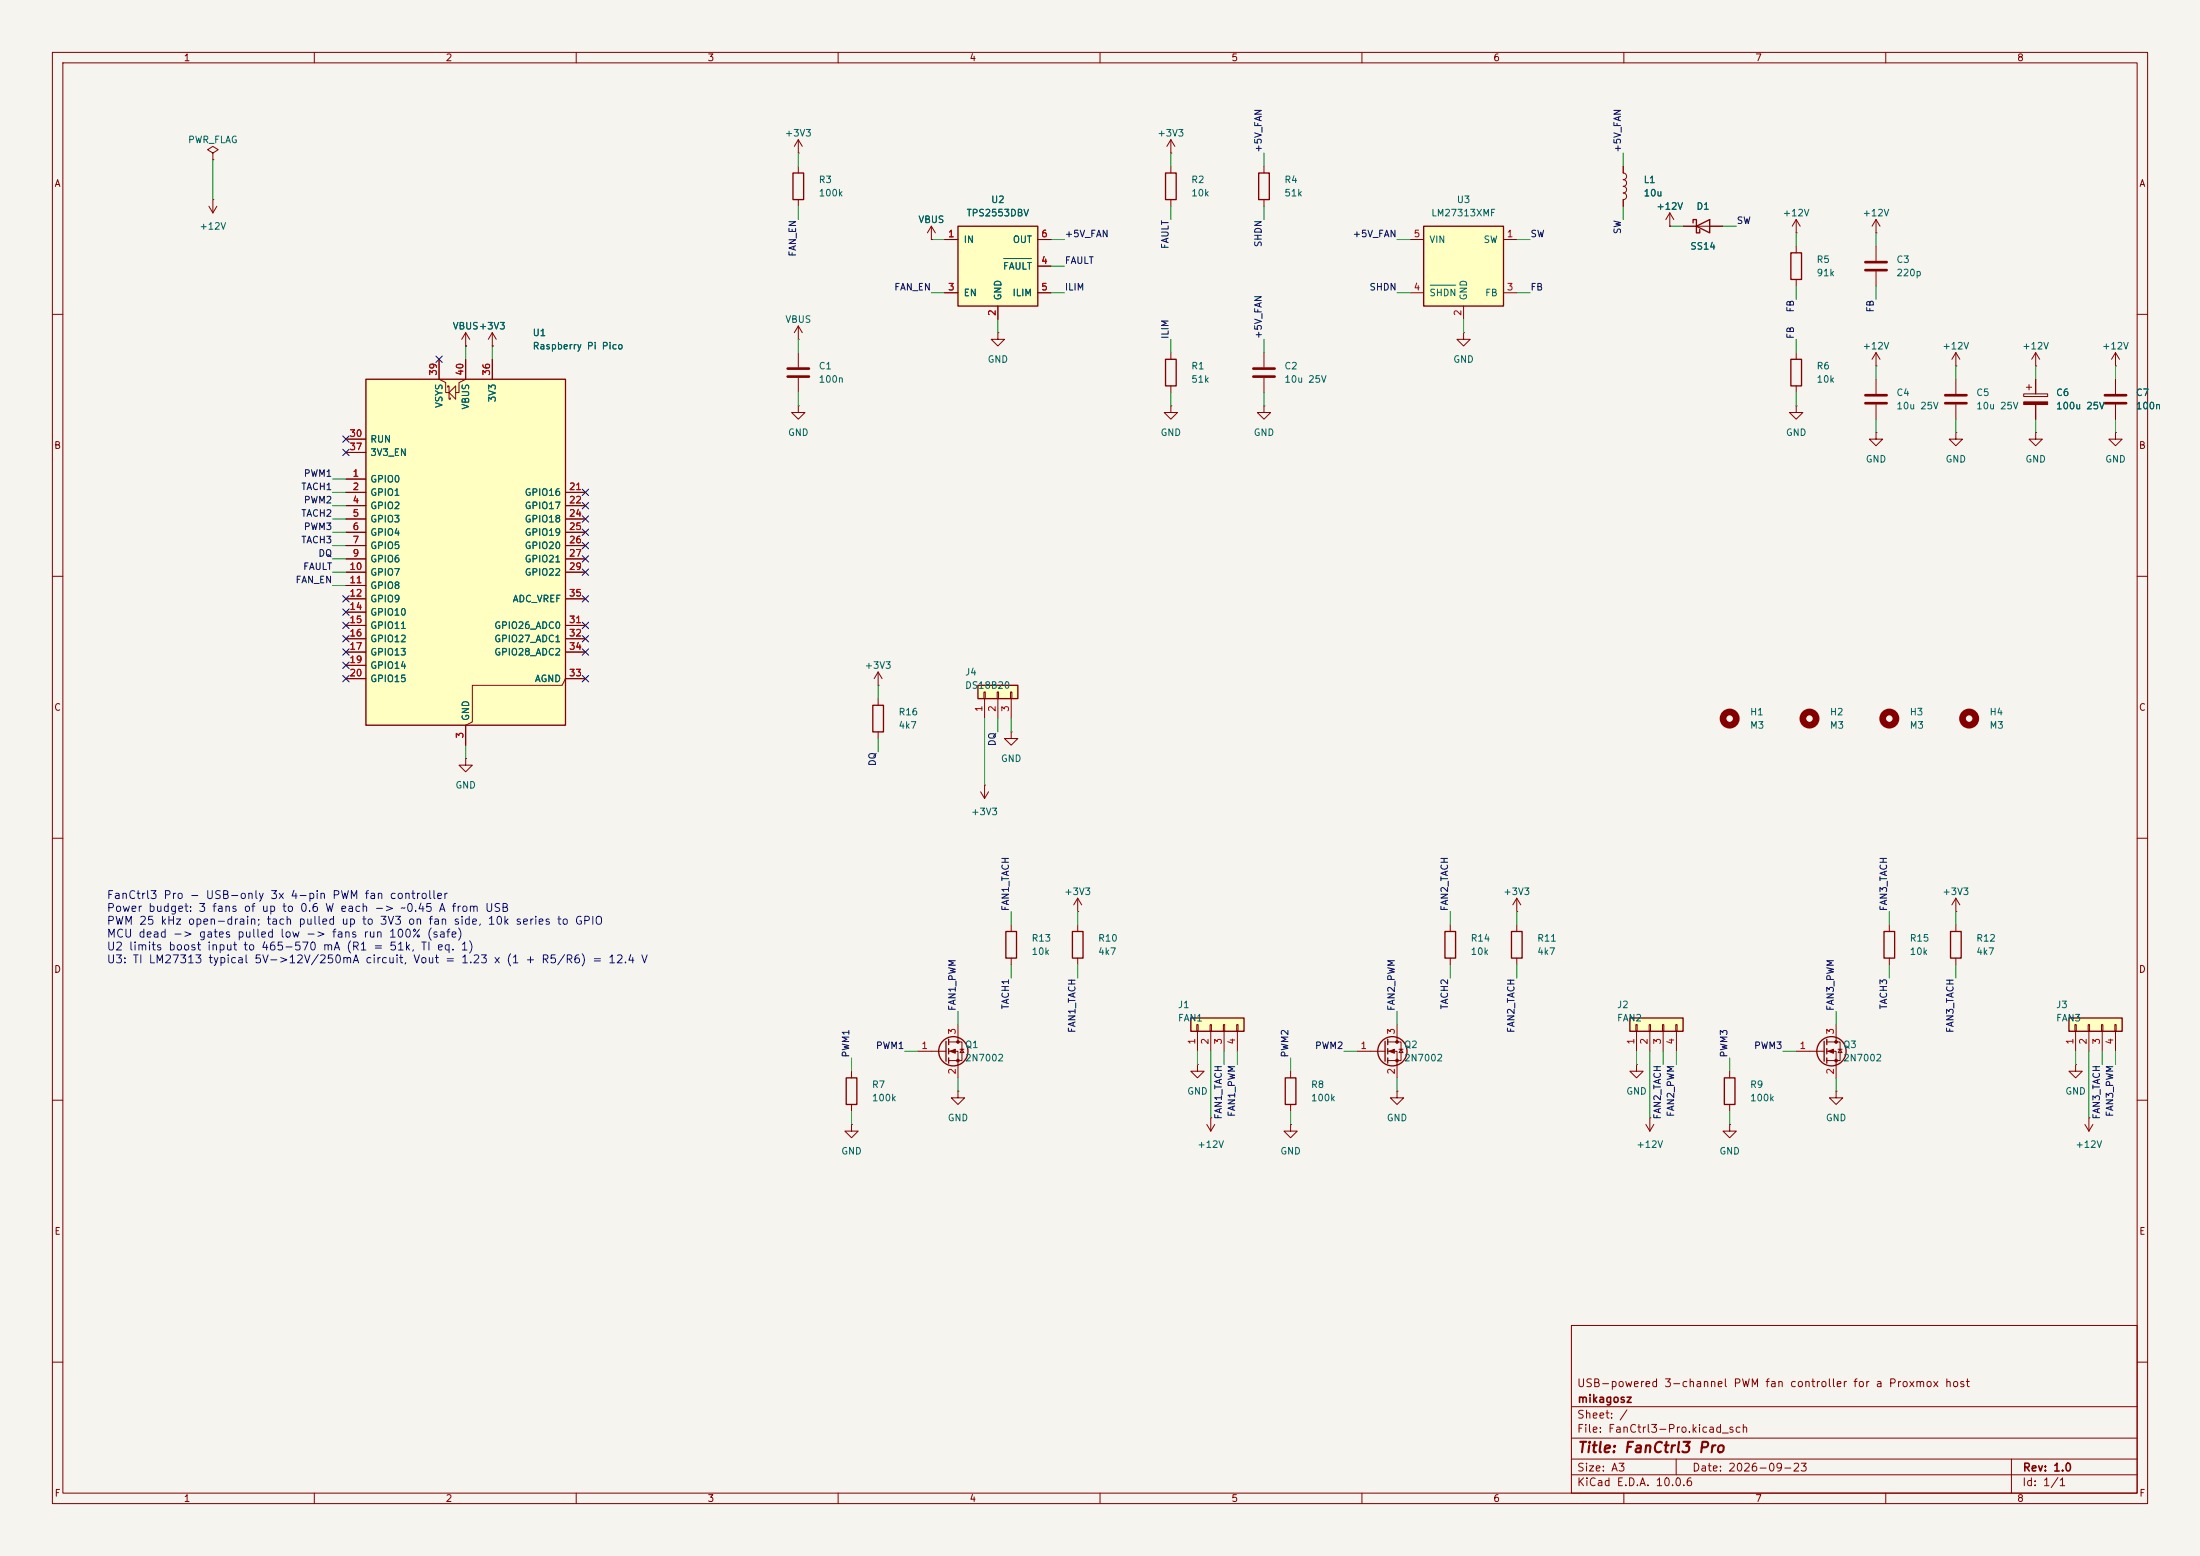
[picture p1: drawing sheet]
<svg xmlns="http://www.w3.org/2000/svg" width="420mm" height="297mm" viewBox="0 0 420 297" stroke-linecap="round" stroke-linejoin="round" font-family="sans-serif">
<path d="M0 0h420v297h-420z" fill="#f5f4ef" stroke="#f5f4ef" stroke-width=".19"/>
<g fill="none" stroke="#840000" stroke-width=".19">
<path d="M10 10h400v277h-400zM12 12h396v273h-396zM60 10v2M110 10v2M160 10v2M210 10v2M260 10v2M310 10v2M360 10v2M10 60h2M408 60h2M10 110h2"/>
<path d="M408 110h2M10 160h2M88.9 144.8v1.3h1.3l-1.3 1.2-1.3-1.2h1.3M88.9 144.8h.1M408 160h2M360.7 176.5v1.3M373.4 174h.1M373.4 171.5v2.5M373.4 176.5v1.3M373.4 171.5l-.8 1.2M373.4 171.5l.7 1.2M348.7 198.9h2.6v3.5h-2.6"/>
<path d="M350.5 195.6v3.3M360.7 182.9v1.3M373.4 182.9v1.3M10 210h2M162.6 214.6v1.3h1.2l-1.2 1.3-1.3-1.3h1.3M162.6 214.6h.1M330.2 214.6v1.3h1.3l-1.3 1.3-1.3-1.3h1.3M330.2 214.6h.1M330.2 204.5v1.2M330.2 210.8v1.3M342.9 200.7h5.3M348.7 200.7h1.8v5"/>
<path d="M350.5 208.3v1.3h1.3l-1.3 1.2-1.3-1.2h1.3M350.5 208.3h.1M350.9 200.3h.8M351.3 200.3l.4 .6h-.8zM396.2 203.2v1.3h1.3l-1.3 1.2-1.2-1.2h1.2M396.2 203.2h.1M398 214.6l.8 1.3M398.8 213.4h.1M398.8 213.4v2.5M399.5 214.6l-.7 1.3M408 210h2M300 253h108v32h-108z"/>
<path d="M10 260h2M300 278.5h108M300 274.5h108M300 268.5h108M320 278.5v3M384 278.5v6.5M408 260h2M60 285v2M110 285v2M160 285v2M210 285v2M260 285v2"/>
<path d="M300 281.5h108M310 285v2M360 285v2"/>
</g>
<g fill="none" stroke="#840000" stroke-width=".25">
<path d="M359.7 177.8h2v5.1h-2zM372.4 177.8h2v5.1h-2zM348.2 198.8v3.8M348.7 198.4v1M329.2 205.7h2v5.1h-2zM348.7 200.2v1M348.7 201.9v1"/>
<circle cx="349.6" cy="200.7" r="2.79"/>
</g>
<g fill="none" stroke="#840000" stroke-width="1.3">
<circle cx="330.2" cy="137.2" r="1.27"/>
<circle cx="345.4" cy="137.2" r="1.27"/>
<circle cx="360.7" cy="137.2" r="1.27"/>
<circle cx="375.9" cy="137.2" r="1.27"/>
</g>
<g fill="#840000" stroke="#840000" stroke-width=".19">
<path d="M349 200.7l1-.4v.7z"/>
<circle cx="350.5" cy="198.9" r=".25"/>
<circle cx="350.5" cy="202.4" r=".25"/>
</g>
<path d="M311.1 194.3h10.2v2.6h-10.2z" fill="#ffffc2"/>
<g fill="none" stroke="#840000" stroke-width=".25">
<path d="M275.8 177.8h2.1v5.1h-2.1zM288.5 177.8h2.1v5.1h-2.1zM264.4 198.8v3.8M264.9 198.4v1M311.1 194.3h10.2v2.6h-10.2zM245.4 205.7h2v5.1h-2zM264.9 200.2v1M264.9 201.9v1"/>
<circle cx="265.8" cy="200.7" r="2.79"/>
</g>
<g fill="none" stroke="#840000" stroke-width=".19">
<path d="M358.1 44.5h.1M358.1 41.9l-.7 1.3M358.1 41.9l.8 1.3M358.1 41.9v2.6M358.1 47v2.8M358.1 51.8v2.8M403.9 82.6v1.2h1.2l-1.2 1.3-1.3-1.3h1.3M403.9 82.6h.1M276.9 176.5v1.3M289.6 174h.1M289.6 171.5v2.5M289.6 176.5v1.3"/>
<path d="M289.6 171.5l-.8 1.2M289.6 171.5l.7 1.2M264.9 198.9h2.6v3.5h-2.6M266.7 195.6v3.3M276.9 182.9v1.3M289.6 182.9v1.3M312.3 195.6h.2v1.3h-.2zM312.4 196.9v3.8M314.8 195.6h.3v1.3h-.3zM315 196.9v3.8M317.4 195.6h.2v1.3h-.2zM317.5 196.9v3.8"/>
<path d="M319.9 195.6h.3v1.3h-.3zM320 196.9v3.8M246.4 214.6v1.3h1.2l-1.2 1.3-1.3-1.3h1.3M246.4 214.6h.1M246.4 204.5v1.2M246.4 210.8v1.3M259.1 200.7h5.3M264.9 200.7h1.8v5M266.7 208.3v1.3h1.3l-1.3 1.2-1.3-1.2h1.3M266.7 208.3h.1M267.1 200.3h.7M267.5 200.3l.3 .6h-.7z"/>
<path d="M312.4 203.2v1.3h1.3l-1.3 1.2-1.3-1.2h1.3M312.4 203.2h.1M314.2 214.6l.8 1.3M315 213.4h.1M315 213.4v2.5M315.7 214.6l-.7 1.3"/>
</g>
<g fill="#840000" stroke="#840000" stroke-width=".19">
<path d="M265.2 200.7l1-.4v.7z"/>
<circle cx="266.7" cy="198.9" r=".25"/>
<circle cx="266.7" cy="202.4" r=".25"/>
</g>
<path d="M356.1 50h4.1M356.1 51.6h4.1" fill="none" stroke="#840000" stroke-width=".51"/>
<path d="M69.8 72.4h38.1v66h-38.1z" fill="#ffffc2"/>
<path d="M341.9 48.3h2v5h-2zM69.8 72.4h38.1v66h-38.1zM341.9 68.6h2v5.1h-2z" fill="none" stroke="#840000" stroke-width=".25"/>
<g fill="none" stroke="#840000" stroke-width=".19">
<path d="M39.9 39.4l.7 1.2M40.6 29.2l1.1-.6-1.1-.7-1 .7 1 .6v1.3M40.6 30.5h.1M40.6 38.1h.1M40.6 38.1v2.5M41.4 39.4l-.8 1.2M342.9 44.5h.1M342.9 41.9v2.6M342.9 47v1.3M342.9 53.3v1.3M342.9 41.9l-.8 1.3M342.9 41.9l.8 1.3"/>
<path d="M83.8 68.6v3.8l1.3 .6v1.9h.6M85.5 73.9v-.2h.2v2.5h.3v-.3M87 73.7v2.5l-1.3-1.3zM88.9 68.6v3.8l-1.3 .6v1.9h-.6M88.9 66h.1M88.9 63.5v2.5M88.9 63.5l-.8 1.3M88.9 63.5l.8 1.3M94 66h.1M94 63.5v2.5M94 68.6v3.8M94 63.5l-.8 1.3"/>
<path d="M94 63.5l.7 1.3M342.9 77.5v1.2h1.3l-1.3 1.3-1.3-1.3h1.3M342.9 77.5h.1M342.9 67.3v1.3M342.9 73.7v1.2M358.1 69.9h.1M358.1 67.3l-.7 1.3M358.1 67.3l.8 1.3M358.1 67.3v2.6M358.1 72.4v2.8M358.1 77.2v2.8M373.4 69.9h.1"/>
<path d="M373.4 67.3v2.6M373.4 72.4v2.8M373.4 77.2v2.8M373.4 67.3l-.8 1.3M373.4 67.3l.7 1.3M386.3 75.2h4.6v.5h-4.6zM386.8 73.9h1.1M387.3 73.4v1M388.6 69.9h.1M388.6 67.3l-.7 1.3M388.6 67.3l.8 1.3M388.6 67.3v2.6"/>
<path d="M388.6 72.4v2.8M388.6 77.2v2.8M403.9 69.9h.1M403.9 67.3v2.6M403.9 72.4v2.8M403.9 77.2v2.8M403.9 67.3l-.8 1.3M403.9 67.3l.7 1.3M66 91.4h3.8M66 94h3.8M66 96.5h3.8M66 99.1h3.8"/>
<path d="M66 83.8h3.8M66 86.4h3.8M107.9 94h3.9M107.9 96.5h3.9M107.9 99.1h3.9M358.1 82.6v1.2h1.3l-1.3 1.3-1.2-1.3h1.2M358.1 82.6h.1M373.4 82.6v1.2h1.2l-1.2 1.3-1.3-1.3h1.3M373.4 82.6h.1M388.6 82.6v1.2h1.3l-1.3 1.3-1.3-1.3h1.3M388.6 82.6h.1M66 101.6h3.8"/>
<path d="M66 104.1h3.8M66 106.7h3.8M66 109.2h3.8M66 111.8h3.8M66 114.3h3.8M66 116.8h3.8M66 119.4h3.8M107.9 101.6h3.9M107.9 104.1h3.9M107.9 106.7h3.9M107.9 109.2h3.9M107.9 114.3h3.9"/>
<path d="M107.9 119.4h3.9M66 121.9h3.8M66 124.5h3.8M66 127h3.8M66 129.5h3.8M107.9 121.9h3.9M107.9 124.5h3.9M111.8 129.5h-3.9l-.6 1.3h-17.1v7l-1.3 .6v3.8"/>
</g>
<path d="M356.1 75.4h4.1M356.1 77h4.1M371.3 75.4h4.1M371.3 77h4.1M401.8 75.4h4.1M401.8 77h4.1" fill="none" stroke="#840000" stroke-width=".51"/>
<path d="M386.3 76.7h4.6v.5h-4.6z" fill="#840000" stroke="#840000" stroke-width=".19"/>
<path d="M182.9 43.2h15.2v15.2h-15.2z" fill="#ffffc2"/>
<path d="M240.3 33h2v5.1h-2zM182.9 43.2h15.2v15.2h-15.2zM323.2 42.5v-.6h.6v2.6h.7v-.7M323.8 43.2l2.6-1.3v2.6z" fill="none" stroke="#840000" stroke-width=".25"/>
<g fill="none" stroke="#840000" stroke-width=".19">
<path d="M241.3 31.8v1.2M241.3 38.1v1.3M309.9 31.8v1.2a.64 .64 0 0 1 .6 .7 .64 .64 0 0 1-.6 .6M309.9 34.3a.64 .64 0 0 1 .6 .6 .64 .64 0 0 1-.6 .7 .64 .64 0 0 1 .6 .6 .64 .64 0 0 1-.6 .6 .64 .64 0 0 1 .6 .7 .64 .64 0 0 1-.6 .6M309.9 38.1v1.3M177.8 45.7h.1M177.8 43.2l-.8 1.3M177.8 43.2l.8 1.3M177.8 43.2v2.5M180.3 45.7h2.6M180.3 55.9h2.6M190.5 58.4v2.6"/>
<path d="M198.1 45.7h2.6M198.1 55.9h2.6M198.1 50.8h2.6M318.8 43.2h.1M318.8 40.6l-.8 1.3M318.8 40.6l.7 1.3M318.8 40.6v2.6M321.3 43.2h7.6M190.5 63.5v1.3h1.3l-1.3 1.2-1.3-1.2h1.3M190.5 63.5h.1M241.3 77.5v1.2h1.3l-1.3 1.3-1.3-1.3h1.3M241.3 77.5h.1"/>
<path d="M241.3 67.3v2.8M241.3 72.1v2.8M279.4 63.5v1.3h1.3l-1.3 1.2-1.3-1.2h1.3M279.4 63.5h.1"/>
</g>
<path d="M191.6 49.4h5.3" fill="none" stroke="#006464" stroke-width=".19"/>
<path d="M239.3 70.4h4M239.3 71.9h4" fill="none" stroke="#840000" stroke-width=".51"/>
<path d="M271.8 43.2h15.2v15.2h-15.2z" fill="#ffffc2"/>
<path d="M271.8 43.2h15.2v15.2h-15.2zM222.5 68.6h2v5.1h-2z" fill="none" stroke="#840000" stroke-width=".25"/>
<path d="M269.2 45.7h2.6M269.2 55.9h2.6M279.4 58.4v2.6M287 45.7h2.6M287 55.9h2.6M223.5 67.3v1.3M223.5 73.7v1.2" fill="none" stroke="#840000" stroke-width=".19"/>
<path d="M273 54.4h4.9" fill="none" stroke="#006464" stroke-width=".19"/>
<path d="M395 194.3h10.1v2.6h-10.1z" fill="#ffffc2"/>
<path d="M395 194.3h10.1v2.6h-10.1z" fill="none" stroke="#840000" stroke-width=".25"/>
<path d="M396.1 195.6h.3v1.3h-.3zM396.2 196.9v3.8M398.7 195.6h.2v1.3h-.2zM398.8 196.9v3.8M401.2 195.6h.2v1.3h-.2zM401.3 196.9v3.8M403.7 195.6h.3v1.3h-.3zM403.9 196.9v3.8" fill="none" stroke="#840000" stroke-width=".19"/>
<path d="M227.3 194.3h10.2v2.6h-10.2z" fill="#ffffc2"/>
<g fill="none" stroke="#840000" stroke-width=".25">
<path d="M151.4 33h2v5.1h-2zM222.5 33h2v5.1h-2zM166.6 134.6h2.1v5.1h-2.1zM192 177.8h2.1v5.1h-2.1zM204.7 177.8h2.1v5.1h-2.1zM180.6 198.8v3.8M181.1 198.4v1M227.3 194.3h10.2v2.6h-10.2zM181.1 200.2v1M181.1 201.9v1"/>
<circle cx="182" cy="200.7" r="2.79"/>
</g>
<g fill="none" stroke="#840000" stroke-width=".19">
<path d="M152.4 29.2h.1M152.4 26.7v2.5M152.4 31.8v1.2M152.4 38.1v1.3M152.4 26.7l-.8 1.2M152.4 26.7l.8 1.2M223.5 29.2h.1M223.5 26.7v2.5M223.5 31.8v1.2M223.5 38.1v1.3M223.5 26.7l-.7 1.2M223.5 26.7l.8 1.2"/>
<path d="M223.5 77.5v1.2h1.3l-1.3 1.3-1.3-1.3h1.3M223.5 77.5h.1M167.6 133.4v1.2M167.6 139.7v1.3M193 176.5v1.3M205.7 174h.1M205.7 171.5l-.7 1.2M205.7 171.5l.8 1.2M205.7 171.5v2.5M205.7 176.5v1.3M181.1 198.9h2.5v3.5h-2.5M182.9 195.6v3.3"/>
<path d="M193 182.9v1.3M205.7 182.9v1.3M228.5 195.6h.2v1.3h-.2zM228.6 196.9v3.8M231 195.6h.3v1.3h-.3zM231.1 196.9v3.8M233.6 195.6h.2v1.3h-.2zM233.7 196.9v3.8M236.1 195.6h.2v1.3h-.2zM236.2 196.9v3.8M175.3 200.7h5.3M181.1 200.7h1.8v5"/>
<path d="M182.9 208.3v1.3h1.2l-1.2 1.2-1.3-1.2h1.3M182.9 208.3h.1M183.3 200.3h.7M183.6 200.3l.4 .6h-.7zM228.6 203.2v1.3h1.3l-1.3 1.2-1.3-1.2h1.3M228.6 203.2h.1M230.4 214.6l.7 1.3M231.1 213.4h.1M231.1 213.4v2.5M231.9 214.6l-.8 1.3"/>
</g>
<g fill="#840000" stroke="#840000" stroke-width=".19">
<path d="M181.4 200.7l1-.4v.7z"/>
<circle cx="182.9" cy="198.9" r=".25"/>
<circle cx="182.9" cy="202.4" r=".25"/>
</g>
<path d="M186.7 130.8h7.6v2.6h-7.6z" fill="#ffffc2"/>
<path d="M186.7 130.8h7.6v2.6h-7.6zM161.5 205.7h2.1v5.1h-2.1z" fill="none" stroke="#840000" stroke-width=".25"/>
<g fill="none" stroke="#840000" stroke-width=".19">
<path d="M309.9 31.8v1.2M309.9 38.1v1.3M177.8 45.7h.1M180.3 45.7h2.6M180.3 55.9h2.6M190.5 58.4v2.6M198.1 45.7h2.6M198.1 55.9h2.6M198.1 50.8h2.6M318.8 43.2h.1M321.3 43.2h2.5M326.4 43.2h2.5"/>
<path d="M83.8 68.6v3.8M88.9 66h.1M88.9 68.6v3.8M94 66h.1M94 68.6v3.8M152.4 64.8h.1M152.4 77.5v1.2h1.3l-1.3 1.3-1.3-1.3h1.3M152.4 77.5h.1M152.4 62.2l-.8 1.3M152.4 62.2l.8 1.3M152.4 62.2v2.6M152.4 67.3v2.8"/>
<path d="M152.4 72.1v2.8M388.6 72.4v2.8M388.6 77.2v2.8M403.9 72.4v2.8M403.9 77.2v2.8M66 91.4h3.8M66 94h3.8M66 96.5h3.8M66 99.1h3.8M66 83.8h3.8M66 86.4h3.8M107.9 94h3.9"/>
<path d="M107.9 96.5h3.9M107.9 99.1h3.9M66 101.6h3.8M66 104.1h3.8M66 106.7h3.8M66 109.2h3.8M66 111.8h3.8M66 114.3h3.8M66 116.8h3.8M66 119.4h3.8M107.9 101.6h3.9M107.9 104.1h3.9"/>
<path d="M107.9 106.7h3.9M107.9 109.2h3.9M107.9 114.3h3.9M107.9 119.4h3.9M66 121.9h3.8M66 124.5h3.8M66 127h3.8M66 129.5h3.8M88.9 138.4v3.8M107.9 121.9h3.9M107.9 124.5h3.9M107.9 129.5h3.9"/>
<path d="M167.6 130.8h.1M167.6 128.3l-.7 1.2M167.6 128.3l.8 1.2M167.6 128.3v2.5M187.8 132.1h.3v1.3h-.3zM188 133.4v3.8M190.4 132.1h.2v1.3h-.2zM190.5 133.4v3.8M192.9 132.1h.3v1.3h-.3zM193 139.7v1.3h1.3l-1.3 1.2-1.2-1.2h1.2M193 139.7h.1M193 133.4v3.8"/>
<path d="M187.2 151.1l.8 1.3M188 149.9h.1M188 149.9v2.5M188.7 151.1l-.7 1.3M162.6 204.5v1.2M162.6 210.8v1.3"/>
</g>
<path d="M150.4 70.4h4M150.4 71.9h4" fill="none" stroke="#840000" stroke-width=".51"/>
<g fill="none" stroke="#009600" stroke-width=".19">
<path d="M40.6 30.5v7.6M152.4 29.2v2.6M152.4 39.4v2.5M223.5 29.2v2.6M223.5 39.4v2.5M241.3 29.2v2.6M241.3 39.4v2.5M309.9 29.2v2.6M309.9 39.4v2.5M177.8 55.9h2.5M177.8 45.7h2.5M200.7 50.8h2.5"/>
<path d="M200.7 55.9h2.5M200.7 45.7h2.5M266.7 55.9h2.5M266.7 45.7h2.5M289.6 55.9h2.5M289.6 45.7h2.5M318.8 43.2h2.5M328.9 43.2h2.6M342.9 44.5v2.5M342.9 54.6v2.6M358.1 44.5v2.5M358.1 54.6v2.6"/>
<path d="M88.9 66v2.6M94 66v2.6M152.4 64.8v2.5M152.4 74.9v2.6M190.5 61v2.5M223.5 64.8v2.5M223.5 74.9v2.6M241.3 64.8v2.5M241.3 74.9v2.6M279.4 61v2.5M342.9 64.8v2.5M342.9 74.9v2.6"/>
<path d="M358.1 69.9v2.5M373.4 69.9v2.5M388.6 69.9v2.5M403.9 69.9v2.5M63.5 91.4h2.5M63.5 99.1h2.5M63.5 96.5h2.5M63.5 94h2.5M358.1 80v2.6M373.4 80v2.6M388.6 80v2.6M403.9 80v2.6"/>
<path d="M63.5 104.1h2.5M63.5 101.6h2.5M63.5 111.8h2.5M63.5 109.2h2.5M63.5 106.7h2.5M167.6 130.8v2.6M188 137.2v12.7M190.5 137.2v2.5M193 137.2v2.5M88.9 142.2v2.6M167.6 141v2.5M193 174v2.5"/>
<path d="M205.7 174v2.5M276.9 174v2.5M289.6 174v2.5M360.7 174v2.5M373.4 174v2.5M182.9 193v2.6M193 184.2v2.5M205.7 184.2v2.5M266.7 193v2.6M276.9 184.2v2.5M289.6 184.2v2.5M350.5 193v2.6"/>
<path d="M360.7 184.2v2.5M373.4 184.2v2.5M162.6 201.9v2.6M162.6 212.1v2.5M172.7 200.7h2.6M182.9 205.7v2.6M228.6 200.7v2.5M231.1 200.7v12.7M233.7 200.7v2.5M236.2 200.7v2.5M246.4 201.9v2.6M246.4 212.1v2.5"/>
<path d="M256.5 200.7h2.6M266.7 205.7v2.6M312.4 200.7v2.5M315 200.7v12.7M317.5 200.7v2.5M320 200.7v2.5M330.2 201.9v2.6M330.2 212.1v2.5M340.4 200.7h2.5M350.5 205.7v2.6M396.2 200.7v2.5M398.8 200.7v12.7"/>
<path d="M401.3 200.7v2.5M403.9 200.7v2.5"/>
</g>
<g fill="none" stroke="#000084" stroke-width=".19">
<path d="M83.2 68l1.2 1.2M84.4 68l-1.2 1.2M65.4 83.2l1.2 1.2M65.4 85.8l1.2 1.2M66.6 83.2l-1.2 1.2M66.6 85.8l-1.2 1.2M111.2 93.4l1.2 1.2M111.2 95.9l1.2 1.2M111.2 98.5l1.2 1.2M112.4 93.4l-1.2 1.2M112.4 95.9l-1.2 1.2M112.4 98.5l-1.2 1.2"/>
<path d="M65.4 113.7l1.2 1.2M65.4 118.8l1.2 1.2M65.4 116.2l1.2 1.2M66.6 113.7l-1.2 1.2M66.6 118.8l-1.2 1.2M66.6 116.2l-1.2 1.2M111.2 101l1.2 1.2M111.2 106.1l1.2 1.2M111.2 108.6l1.2 1.2M111.2 118.8l1.2 1.2M111.2 113.7l1.2 1.2M111.2 103.5l1.2 1.2"/>
<path d="M112.4 101l-1.2 1.2M112.4 106.1l-1.2 1.2M112.4 108.6l-1.2 1.2M112.4 118.8l-1.2 1.2M112.4 113.7l-1.2 1.2M112.4 103.5l-1.2 1.2M65.4 123.9l1.2 1.2M65.4 121.3l1.2 1.2M65.4 126.4l1.2 1.2M65.4 128.9l1.2 1.2M66.6 123.9l-1.2 1.2M66.6 121.3l-1.2 1.2"/>
<path d="M66.6 126.4l-1.2 1.2M66.6 128.9l-1.2 1.2M111.2 121.3l1.2 1.2M111.2 128.9l1.2 1.2M111.2 123.9l1.2 1.2M112.4 121.3l-1.2 1.2M112.4 128.9l-1.2 1.2M112.4 123.9l-1.2 1.2"/>
</g>
<path d="M191.6 49.4h5.3" fill="none" stroke="#006464" stroke-width=".19"/>
<text font-size="2" fill="#840000" x="301" y="277.8">Title: FanCtrl3 Pro</text>
<g font-size="1.5" fill="#0000c2">
<text x="20.3" y="172">FanCtrl3 Pro - USB-only 3x 4-pin PWM fan controller</text>
<text x="20.3" y="174.4">Power budget: 3 fans of up to 0.6 W each -&gt; ~0.45 A from USB</text>
<text x="20.3" y="176.9">PWM 25 kHz open-drain; tach pulled up to 3V3 on fan side, 10k series to GPIO</text>
<text x="20.3" y="179.3">MCU dead -&gt; gates pulled low -&gt; fans run 100% (safe)</text>
<text x="20.3" y="181.8">U2 limits boost input to 465-570 mA (R1 = 51k, TI eq. 1)</text>
<text x="20.3" y="184.2">U3: TI LM27313 typical 5V-&gt;12V/250mA circuit, Vout = 1.23 x (1 + R5/R6) = 12.4 V</text>
</g>
<g font-size="1.5" fill="#840000">
<text x="300.9" y="265.1">USB-powered 3-channel PWM fan controller for a Proxmox host</text>
<text x="301" y="268.1">mikagosz</text>
<text x="300.9" y="273.8">File: FanCtrl3-Pro.kicad_sch</text>
<text x="300.9" y="271.1">Sheet: /</text>
<text x="300.9" y="281.2">Size: A3</text>
<text x="322.9" y="281.2">Date: 2026-09-23</text>
<text x="386" y="281.2">Rev: 1.0</text>
<text x="300.9" y="284">KiCad E.D.A. 10.0.6</text>
<text x="385.9" y="284">Id: 1/1</text>
</g>
<g font-size="1.3" fill="#840000">
<text x="35" y="12">1</text>
<text x="85" y="12">2</text>
<text x="135" y="12">3</text>
<text x="185" y="12">4</text>
<text x="235" y="12">5</text>
<text x="285" y="12">6</text>
<text x="335" y="12">7</text>
<text x="385" y="12">8</text>
<text x="10.3" y="36">A</text>
<text x="408.3" y="36">A</text>
<text x="10.2" y="86">B</text>
<text x="408.2" y="86">B</text>
<text x="10.2" y="136">C</text>
<text x="408.2" y="136">C</text>
<text x="10.2" y="186">D</text>
<text x="408.2" y="186">D</text>
<text x="10.3" y="236">E</text>
<text x="408.3" y="236">E</text>
<text x="10.3" y="286">F</text>
<text x="35" y="287">1</text>
<text x="85" y="287">2</text>
<text x="135" y="287">3</text>
<text x="185" y="287">4</text>
<text x="235" y="287">5</text>
<text x="285" y="287">6</text>
<text x="335" y="287">7</text>
<text x="385" y="287">8</text>
<text x="408.3" y="286">F</text>
</g>
<g font-size="1.3" fill="#006464">
<text x="35.8" y="27.6">PWR_FLAG</text>
<text x="149.7" y="26.4">+3V3</text>
<text x="220.9" y="26.4">+3V3</text>
<text x="156.2" y="35.3">R3</text>
<text x="227.3" y="35.3">R2</text>
<text x="245.1" y="35.3">R4</text>
<text x="313.7" y="35.3">L1</text>
<text x="156.2" y="37.8">100k</text>
<text x="184.4" y="41.6">TPS2553DBV</text>
<text x="189.1" y="39.1">U2</text>
<text x="227.3" y="37.8">10k</text>
<text x="245.1" y="37.8">51k</text>
<text x="273.1" y="41.6">LM27313XMF</text>
<text x="278" y="39.1">U3</text>
<text x="313.7" y="37.8">10u</text>
<text x="316.1" y="40.3">+12V</text>
<text x="323.8" y="40.3">D1</text>
<text x="340.2" y="41.6">+12V</text>
<text x="355.5" y="41.6">+12V</text>
<text x="38" y="44.1">+12V</text>
<text x="175.2" y="42.9">VBUS</text>
<text x="183.9" y="46.7">IN</text>
<text x="193.2" y="46.7">OUT</text>
<text x="272.8" y="46.7">VIN</text>
<text x="283.1" y="46.7">SW</text>
<text x="322.6" y="48">SS14</text>
<text x="191.4" y="51.8">FAULT</text>
<text x="346.7" y="50.5">R5</text>
<text x="346.7" y="53">91k</text>
<text x="361.9" y="50.5">C3</text>
<text x="361.9" y="53">220p</text>
<text x="183.9" y="56.8">EN</text>
<text x="191.5" y="57.4" transform="rotate(-90 191.5 57.4)">GND</text>
<text x="193.2" y="56.8">ILIM</text>
<text x="272.8" y="56.8">SHDN</text>
<text x="280.4" y="57.4" transform="rotate(-90 280.4 57.4)">GND</text>
<text x="283.4" y="56.8">FB</text>
<text x="86.3" y="63.2">VBUS+3V3</text>
<text x="101.6" y="64.5">U1</text>
<text x="149.8" y="61.9">VBUS</text>
<text x="101.6" y="67">Raspberry Pi Pico</text>
<text x="156.2" y="70.8">C1</text>
<text x="188.4" y="69.5">GND</text>
<text x="227.3" y="70.8">R1</text>
<text x="245.1" y="70.8">C2</text>
<text x="277.3" y="69.5">GND</text>
<text x="346.7" y="70.8">R6</text>
<text x="355.5" y="67">+12V</text>
<text x="370.7" y="67">+12V</text>
<text x="386" y="67">+12V</text>
<text x="401.2" y="67">+12V</text>
<text x="84.8" y="78" transform="rotate(-90 84.8 78)">VSYS</text>
<text x="94.9" y="76.9" transform="rotate(-90 94.9 76.9)">3V3</text>
<text x="156.2" y="73.4">100n</text>
<text x="227.3" y="73.4">51k</text>
<text x="245.1" y="73.4">10u 25V</text>
<text x="346.7" y="73.4">10k</text>
<text x="361.9" y="75.9">C4</text>
<text x="377.2" y="75.9">C5</text>
<text x="392.4" y="75.9">C6</text>
<text x="407.7" y="75.9">C7</text>
<text x="89.9" y="78.3" transform="rotate(-90 89.9 78.3)">VBUS</text>
<text x="150.3" y="83.5">GND</text>
<text x="221.5" y="83.5">GND</text>
<text x="239.2" y="83.5">GND</text>
<text x="340.8" y="83.5">GND</text>
<text x="361.9" y="78.4">10u 25V</text>
<text x="377.2" y="78.4">10u 25V</text>
<text x="392.4" y="78.4">100u 25V</text>
<text x="407.7" y="78.4">100n</text>
<text x="70.6" y="84.8">RUN</text>
<text x="70.6" y="87.3">3V3_EN</text>
<text x="356.1" y="88.6">GND</text>
<text x="371.3" y="88.6">GND</text>
<text x="386.6" y="88.6">GND</text>
<text x="401.8" y="88.6">GND</text>
<text x="70.6" y="92.4">GPIO0</text>
<text x="70.6" y="94.9">GPIO1</text>
<text x="100.1" y="94.9">GPIO16</text>
<text x="70.6" y="97.5">GPIO2</text>
<text x="70.6" y="100">GPIO3</text>
<text x="100.1" y="97.5">GPIO17</text>
<text x="100.1" y="100">GPIO18</text>
<text x="70.6" y="102.6">GPIO4</text>
<text x="70.6" y="105.1">GPIO5</text>
<text x="70.6" y="107.6">GPIO6</text>
<text x="100.1" y="102.6">GPIO19</text>
<text x="100.1" y="105.1">GPIO20</text>
<text x="100.1" y="107.6">GPIO21</text>
<text x="70.6" y="110.2">GPIO7</text>
<text x="70.6" y="112.7">GPIO8</text>
<text x="100.1" y="110.2">GPIO22</text>
<text x="70.6" y="115.3">GPIO9</text>
<text x="70.6" y="117.8">GPIO10</text>
<text x="97.8" y="115.3">ADC_VREF</text>
<text x="70.6" y="120.3">GPIO11</text>
<text x="70.6" y="122.9">GPIO12</text>
<text x="70.6" y="125.4">GPIO13</text>
<text x="94.3" y="120.3">GPIO26_ADC0</text>
<text x="94.3" y="122.9">GPIO27_ADC1</text>
<text x="94.3" y="125.4">GPIO28_ADC2</text>
<text x="70.6" y="128">GPIO14</text>
<text x="70.6" y="130.5">GPIO15</text>
<text x="102" y="130.5">AGND</text>
<text x="165" y="128">+3V3</text>
<text x="184.1" y="129.2">J4</text>
<text x="184.1" y="131.8">DS18B20</text>
<text x="89.9" y="137.7" transform="rotate(-90 89.9 137.7)">GND</text>
<text x="171.4" y="136.9">R16</text>
<text x="334" y="136.9">H1</text>
<text x="349.2" y="136.9">H2</text>
<text x="364.5" y="136.9">H3</text>
<text x="379.7" y="136.9">H4</text>
<text x="171.4" y="139.4">4k7</text>
<text x="334" y="139.4">M3</text>
<text x="349.2" y="139.4">M3</text>
<text x="364.5" y="139.4">M3</text>
<text x="379.7" y="139.4">M3</text>
<text x="191" y="145.7">GND</text>
<text x="86.8" y="150.8">GND</text>
<text x="185.3" y="155.9">+3V3</text>
<text x="203.1" y="171.1">+3V3</text>
<text x="286.9" y="171.1">+3V3</text>
<text x="370.7" y="171.1">+3V3</text>
<text x="196.8" y="180">R13</text>
<text x="196.8" y="182.6">10k</text>
<text x="209.5" y="180">R10</text>
<text x="209.5" y="182.6">4k7</text>
<text x="280.7" y="180">R14</text>
<text x="280.7" y="182.6">10k</text>
<text x="293.4" y="180">R11</text>
<text x="293.4" y="182.6">4k7</text>
<text x="364.5" y="180">R15</text>
<text x="364.5" y="182.6">10k</text>
<text x="377.2" y="180">R12</text>
<text x="377.2" y="182.6">4k7</text>
<text x="224.8" y="192.7">J1</text>
<text x="224.8" y="195.3">FAN1</text>
<text x="308.6" y="192.7">J2</text>
<text x="308.6" y="195.3">FAN2</text>
<text x="392.4" y="192.7">J3</text>
<text x="392.4" y="195.3">FAN3</text>
<text x="184.1" y="200.4">Q1</text>
<text x="184.1" y="202.9">2N7002</text>
<text x="268" y="200.4">Q2</text>
<text x="268" y="202.9">2N7002</text>
<text x="351.8" y="200.4">Q3</text>
<text x="351.8" y="202.9">2N7002</text>
<text x="166.4" y="208">R7</text>
<text x="226.5" y="209.2">GND</text>
<text x="250.2" y="208">R8</text>
<text x="310.4" y="209.2">GND</text>
<text x="334" y="208">R9</text>
<text x="394.2" y="209.2">GND</text>
<text x="166.4" y="210.5">100k</text>
<text x="180.8" y="214.3">GND</text>
<text x="250.2" y="210.5">100k</text>
<text x="264.6" y="214.3">GND</text>
<text x="334" y="210.5">100k</text>
<text x="348.5" y="214.3">GND</text>
<text x="160.5" y="220.7">GND</text>
<text x="228.5" y="219.4">+12V</text>
<text x="244.3" y="220.7">GND</text>
<text x="312.3" y="219.4">+12V</text>
<text x="328.1" y="220.7">GND</text>
<text x="396.1" y="219.4">+12V</text>
</g>
<g font-size="1.3" fill="#0f0f0f">
<text x="241.2" y="29.2" transform="rotate(-90 241.2 29.2)">+5V_FAN</text>
<text x="309.8" y="29.2" transform="rotate(-90 309.8 29.2)">+5V_FAN</text>
<text x="203.2" y="45.6">+5V_FAN</text>
<text x="223.4" y="47.6" transform="rotate(-90 223.4 47.6)">FAULT</text>
<text x="241.2" y="47.3" transform="rotate(-90 241.2 47.3)">SHDN</text>
<text x="258.1" y="45.6">+5V_FAN</text>
<text x="292.1" y="45.6">SW</text>
<text x="309.8" y="44.8" transform="rotate(-90 309.8 44.8)">SW</text>
<text x="331.4" y="43.1">SW</text>
<text x="152.3" y="49.1" transform="rotate(-90 152.3 49.1)">FAN_EN</text>
<text x="203.2" y="50.7">FAULT</text>
<text x="170.6" y="55.8">FAN_EN</text>
<text x="203.2" y="55.8">ILIM</text>
<text x="261.3" y="55.8">SHDN</text>
<text x="292.1" y="55.8">FB</text>
<text x="342.8" y="59.7" transform="rotate(-90 342.8 59.7)">FB</text>
<text x="358" y="59.7" transform="rotate(-90 358 59.7)">FB</text>
<text x="223.4" y="64.8" transform="rotate(-90 223.4 64.8)">ILIM</text>
<text x="241.2" y="64.8" transform="rotate(-90 241.2 64.8)">+5V_FAN</text>
<text x="342.8" y="64.8" transform="rotate(-90 342.8 64.8)">FB</text>
<text x="57.4" y="93.9">TACH1</text>
<text x="57.9" y="91.3">PWM1</text>
<text x="57.4" y="98.9">TACH2</text>
<text x="57.9" y="96.4">PWM2</text>
<text x="57.9" y="101.5">PWM3</text>
<text x="57.4" y="104">TACH3</text>
<text x="60.7" y="106.6">DQ</text>
<text x="56.3" y="111.6">FAN_EN</text>
<text x="57.8" y="109.1">FAULT</text>
<text x="190.4" y="142.5" transform="rotate(-90 190.4 142.5)">DQ</text>
<text x="167.5" y="146.3" transform="rotate(-90 167.5 146.3)">DQ</text>
<text x="192.9" y="174" transform="rotate(-90 192.9 174)">FAN1_TACH</text>
<text x="276.7" y="174" transform="rotate(-90 276.7 174)">FAN2_TACH</text>
<text x="360.6" y="174" transform="rotate(-90 360.6 174)">FAN3_TACH</text>
<text x="182.8" y="193.1" transform="rotate(-90 182.8 193.1)">FAN1_PWM</text>
<text x="192.9" y="192.8" transform="rotate(-90 192.9 192.8)">TACH1</text>
<text x="205.6" y="197.3" transform="rotate(-90 205.6 197.3)">FAN1_TACH</text>
<text x="266.6" y="193.1" transform="rotate(-90 266.6 193.1)">FAN2_PWM</text>
<text x="276.7" y="192.8" transform="rotate(-90 276.7 192.8)">TACH2</text>
<text x="289.4" y="197.3" transform="rotate(-90 289.4 197.3)">FAN2_TACH</text>
<text x="350.4" y="193.1" transform="rotate(-90 350.4 193.1)">FAN3_PWM</text>
<text x="360.6" y="192.8" transform="rotate(-90 360.6 192.8)">TACH3</text>
<text x="373.3" y="197.3" transform="rotate(-90 373.3 197.3)">FAN3_TACH</text>
<text x="162.4" y="202" transform="rotate(-90 162.4 202)">PWM1</text>
<text x="167.1" y="200.5">PWM1</text>
<text x="246.3" y="202" transform="rotate(-90 246.3 202)">PWM2</text>
<text x="250.9" y="200.5">PWM2</text>
<text x="330.1" y="202" transform="rotate(-90 330.1 202)">PWM3</text>
<text x="334.8" y="200.5">PWM3</text>
<text x="233.6" y="213.8" transform="rotate(-90 233.6 213.8)">FAN1_TACH</text>
<text x="236.1" y="213.3" transform="rotate(-90 236.1 213.3)">FAN1_PWM</text>
<text x="317.4" y="213.8" transform="rotate(-90 317.4 213.8)">FAN2_TACH</text>
<text x="319.9" y="213.3" transform="rotate(-90 319.9 213.3)">FAN2_PWM</text>
<text x="401.2" y="213.8" transform="rotate(-90 401.2 213.8)">FAN3_TACH</text>
<text x="403.7" y="213.3" transform="rotate(-90 403.7 213.3)">FAN3_PWM</text>
</g>
<g font-size="1.3" fill="#a90000">
<text x="180.9" y="45.6">1</text>
<text x="198.7" y="45.6">6</text>
<text x="269.8" y="45.6">5</text>
<text x="287.6" y="45.6">1</text>
<text x="198.7" y="50.7">4</text>
<text x="180.9" y="55.7">3</text>
<text x="198.7" y="55.7">5</text>
<text x="269.8" y="55.7">4</text>
<text x="287.6" y="55.7">3</text>
<text x="190.4" y="60.4" transform="rotate(-90 190.4 60.4)">2</text>
<text x="279.3" y="60.4" transform="rotate(-90 279.3 60.4)">2</text>
<text x="83.7" y="71.8" transform="rotate(-90 83.7 71.8)">39</text>
<text x="88.8" y="71.8" transform="rotate(-90 88.8 71.8)">40</text>
<text x="93.8" y="71.8" transform="rotate(-90 93.8 71.8)">36</text>
<text x="66.6" y="83.7">30</text>
<text x="66.6" y="86.2">37</text>
<text x="67.2" y="91.3">1</text>
<text x="67.2" y="93.8">2</text>
<text x="108.5" y="93.8">21</text>
<text x="67.2" y="96.4">4</text>
<text x="67.2" y="98.9">5</text>
<text x="67.2" y="101.5">6</text>
<text x="108.5" y="96.4">22</text>
<text x="108.5" y="98.9">24</text>
<text x="108.5" y="101.5">25</text>
<text x="67.2" y="104">7</text>
<text x="67.2" y="106.5">9</text>
<text x="108.5" y="104">26</text>
<text x="108.5" y="106.5">27</text>
<text x="66.6" y="109.1">10</text>
<text x="66.6" y="111.6">11</text>
<text x="108.5" y="109.1">29</text>
<text x="66.6" y="114.2">12</text>
<text x="66.6" y="116.7">14</text>
<text x="66.6" y="119.2">15</text>
<text x="108.5" y="119.2">31</text>
<text x="108.5" y="114.2">35</text>
<text x="66.6" y="121.8">16</text>
<text x="66.6" y="124.3">17</text>
<text x="108.5" y="121.8">32</text>
<text x="108.5" y="124.3">34</text>
<text x="66.6" y="126.9">19</text>
<text x="66.6" y="129.4">20</text>
<text x="108.5" y="129.4">33</text>
<text x="187.8" y="136" transform="rotate(-90 187.8 136)">1</text>
<text x="190.4" y="136" transform="rotate(-90 190.4 136)">2</text>
<text x="192.9" y="136" transform="rotate(-90 192.9 136)">3</text>
<text x="88.8" y="141.1" transform="rotate(-90 88.8 141.1)">3</text>
<text x="182.7" y="197.6" transform="rotate(-90 182.7 197.6)">3</text>
<text x="266.6" y="197.6" transform="rotate(-90 266.6 197.6)">3</text>
<text x="350.4" y="197.6" transform="rotate(-90 350.4 197.6)">3</text>
<text x="175.8" y="200.5">1</text>
<text x="228.5" y="199.5" transform="rotate(-90 228.5 199.5)">1</text>
<text x="231" y="199.5" transform="rotate(-90 231 199.5)">2</text>
<text x="233.5" y="199.5" transform="rotate(-90 233.5 199.5)">3</text>
<text x="236.1" y="199.5" transform="rotate(-90 236.1 199.5)">4</text>
<text x="259.6" y="200.5">1</text>
<text x="312.3" y="199.5" transform="rotate(-90 312.3 199.5)">1</text>
<text x="314.8" y="199.5" transform="rotate(-90 314.8 199.5)">2</text>
<text x="317.4" y="199.5" transform="rotate(-90 317.4 199.5)">3</text>
<text x="319.9" y="199.5" transform="rotate(-90 319.9 199.5)">4</text>
<text x="343.4" y="200.5">1</text>
<text x="396.1" y="199.5" transform="rotate(-90 396.1 199.5)">1</text>
<text x="398.6" y="199.5" transform="rotate(-90 398.6 199.5)">2</text>
<text x="401.2" y="199.5" transform="rotate(-90 401.2 199.5)">3</text>
<text x="403.7" y="199.5" transform="rotate(-90 403.7 199.5)">4</text>
<text x="182.7" y="205.2" transform="rotate(-90 182.7 205.2)">2</text>
<text x="266.6" y="205.2" transform="rotate(-90 266.6 205.2)">2</text>
<text x="350.4" y="205.2" transform="rotate(-90 350.4 205.2)">2</text>
</g>
</svg>
